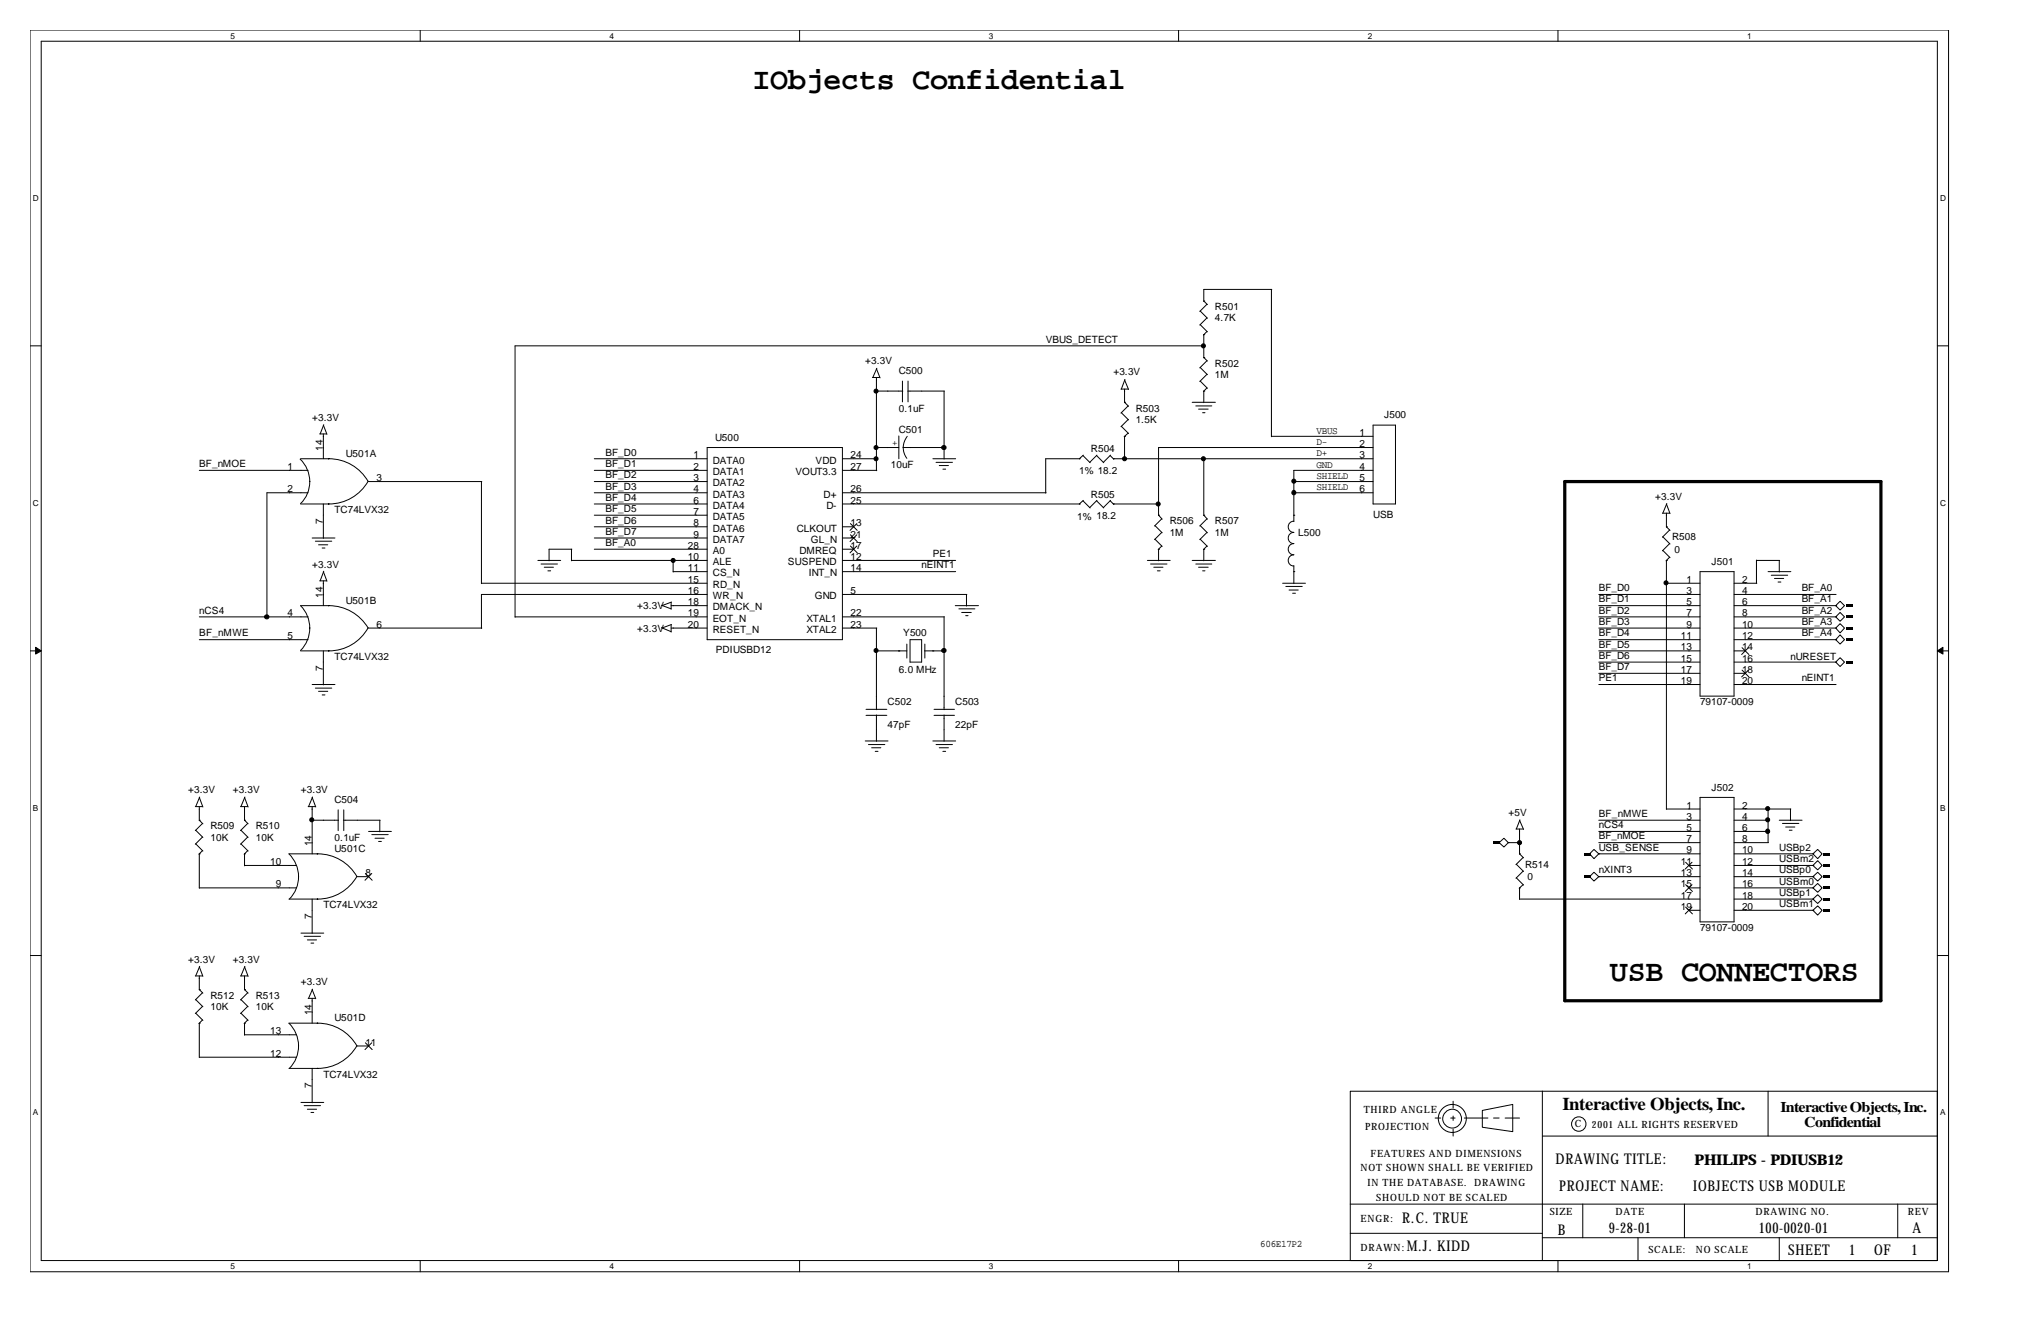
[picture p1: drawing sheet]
<svg xmlns="http://www.w3.org/2000/svg" width="432mm" height="279mm" viewBox="0 0 432 279" stroke-linecap="round" stroke-linejoin="round" font-family="sans-serif">
<g fill="none" stroke="#000" stroke-width=".21">
<path d="M6.3 6.4h405.9v262.6h-405.9zM8.7 8.7h401.2v257.9h-401.2zM88.9 6.4v2.3M169.2 6.4v2.3M249.3 6.4v2.3M329.6 6.4v2.3M6.3 73.2h2.4M184.6 79.8h1.5M185.4 79.8v19.8M185.4 78l.8 1.9M185.5 77.9l-.8 1.9M253.9 65.8l1.5 1.5"/>
<path d="M253.9 68.7l1.5 1.5M253.9 77.7l1.5 1.5M254.7 63.7h.1M254.7 70.8h.1M254.7 75.6h.1M254.7 63.7l.7 .7M254.7 75.6l.7 .8M254.7 70.8v4.9M254.8 73.2h-145.8v57.4M255.4 64.3l-1.6 1.6M255.4 67.2l-1.6 1.5M255.4 70.1l-.8 .8"/>
<path d="M255.4 76.3l-1.6 1.5M255.4 79.2l-1.6 1.5M269 61.2v31.2M269.1 61.2h-14.4v2.6M409.9 73.2h2.3M42.2 99.5h23M63.5 97.1a6.6 6.6 0 0 1 2 4.8v-.1a6.4 6.4 0 0 1-1.9 4.7M63.6 97h6h-.1a9.5 9.5 0 0 1 8.4 4.9M67.6 91.8h1.5M68.4 91.8v5.2M68.4 89.9l.8 2M68.5 89.8l-.8 2"/>
<path d="M125.7 97h23.9M125.7 99.5h23.9M149.6 94.7h28.6v40.6h-28.6zM178.2 97h7.3M178.2 99.5h7.3M185.4 94.7h4.8M185.4 82.7h5.6M190.2 92.2v4.8M190.9 80.6v4.4M191.1 94.7l.1 .9 .7 1.3M191.1 94.7h8.7M191.9 92.3l-.7 1.4-.1 1"/>
<path d="M192 82.7h7.8M192.1 80.6v4.4M197.4 97h4.8M198 97.8h3.5M198.7 98.5h2M199.5 99.2h.6M199.7 82.7v14.4M228.3 97h.1M228.4 97h-7.2v7.3M229.1 96.4l1.5 1.5M229.2 96.3l-.9 .7M232 96.4l1.5 1.5"/>
<path d="M232.1 96.3l-1.6 1.5M234.9 96.4l.7 .7M234.9 96.3l-1.5 1.5M235.5 97h.1M235.5 97h55M237.2 82.3h1.5M237.2 87.3l1.6 1.5M237.2 90.2l1.6 1.5M237.9 85.1h.1M237.9 92.3h.1M237.9 82.3v2.9M237.9 92.3v4.8"/>
<path d="M237.9 80.3l.9 2.1M237.9 85.1l.9 .8M238 80.3l-.8 2M238.7 85.9l-1.5 1.5M238.7 88.7l-1.5 1.6M238.7 91.6l-.9 .8M252.2 85.1h4.9M253 85.9h3.4M253.6 86.5h2M253.9 80.6l1.5 1.5M254.4 87.3h.5M254.7 82.7h.1"/>
<path d="M254.7 82.7v2.5M254.7 97v12.1M255.4 82l-.8 .8M269 92.3h21.5M290.5 99.5h-16.8v10.8M290.5 94.7h-45.4v14.4M290.5 89.9h4.7v16.7h-4.7zM65.2 104.2h-8.7v26.4M66 113.8h4.9M66.7 114.5h3.5M67.4 115.2h1.9M68.2 115.9h.5"/>
<path d="M68.4 106.6v7.3M77.9 101.8a9.5 9.5 0 0 1-8.4 4.8h.1h-6M78 101.9h23.9M101.9 101.9v21.5M113.8 118.5h4.8M114.5 119.3h3.4M115.1 120h2M120.9 118.5h28.7M120.9 116.2v2.4M121 116.2h-4.8v2.4M125.7 113.8h23.9M125.7 101.9h23.9"/>
<path d="M125.7 104.2h23.9M125.7 106.6h23.9M125.7 109h23.9M125.7 111.4h23.9M125.7 116.2h23.9M142.4 118.5v2.5M178.2 118.5h24M178.2 113.8h2.4M178.2 104.2h43.1M178.2 106.6h50.2M178.2 111.4h2.4M178.2 116.2h2.4"/>
<path d="M179.9 110.7l1.5 1.5M179.9 115.5l1.5 1.4M179.9 113.1l1.5 1.5M181.3 110.7l-1.5 1.5M181.3 115.5l-1.5 1.4M181.3 113.1l-1.5 1.5M228.3 106.6h.1M229.1 105.9l1.5 1.5M229.2 105.8l-.9 .8M232 105.9l1.5 1.5M232.1 105.8l-1.6 1.6M234.9 105.9l.7 .8"/>
<path d="M234.9 105.8l-1.5 1.6M235.5 106.6h.1M235.5 106.6h9.7M242.7 118.5h4.9M243.4 119.3h3.5M244.1 120h1.9M244.3 111.2l1.6 1.5M244.3 114l1.6 1.6M245.1 109h.1M245.1 116.2h.1M245.1 109l.8 .8M245.1 116.2v2.4"/>
<path d="M245.8 109.7l-1.5 1.6M245.8 112.6l-1.5 1.5M245.8 115.5l-.8 .7M252.2 118.5h4.9M253 119.3h3.4M253.6 120h2M253.9 111.2l1.5 1.5M253.9 114l1.5 1.6M254.7 109h.1M254.7 116.2h.1M254.7 109l.7 .8M254.7 116.2v2.4"/>
<path d="M255.4 109.7l-1.6 1.6M255.4 112.6l-1.6 1.5M255.4 115.5l-.8 .7M273.7 110.2a1.19 1.19 0 0 0-1.2 1.2 1.19 1.19 0 0 0 1.2 1.2 1.19 1.19 0 0 0-1.2 1.2 1.19 1.19 0 0 0 1.2 1.2 1.19 1.19 0 0 0-1.2 1.2 1.19 1.19 0 0 0 1.2 1.1 1.19 1.19 0 0 0-1.2 1.2 1.19 1.19 0 0 0 1.2 1.2M273.7 109h.1M273.7 119.6v3.8M273.7 101.9h16.8M273.7 104.2h16.8M351.7 108.5h1.5M351.8 113.5l1.5 1.6M351.8 116.4l1.5 1.5M352.6 111.4h.1"/>
<path d="M352.6 118.5h.1M352.6 108.5v3M352.6 118.5v52.7M352.6 106.6l.7 2M352.6 111.4l.7 .8M352.6 106.5l-.8 2M353.2 112.1l-1.5 1.5M353.2 115l-1.5 1.5M353.2 117.9l-.7 .7M371.6 118.5h4.9M371.6 118.4v5M376.4 118.5v2.5"/>
<path d="M6.3 137.7h2.4M42.2 135.3h23M42.2 130.5h23M67.6 122.9h1.5M68.4 122.9v5.2M68.4 137.7v7.2M68.4 120.9l.8 2M68.5 120.8l-.8 2.1M77.9 132.8a9.7 9.7 0 0 0-8.4-4.7h.1h-6a6.7 6.7 0 0 1 1.9 4.7 6.7 6.7 0 0 1-1.9 4.8M77.9 132.8a9.4 9.4 0 0 1-8.4 4.9h.1h-6M78 132.8h23.9M101.9 123.4h47.7"/>
<path d="M109 130.5h40.6M115.9 120.7h.6M140 128l2 .8M140 132.8l2 .8M142 127.4v1.5M142 132.2v1.5M142 128.1h7.6M142 132.8h7.6M142.1 127.3l-2.1 .8M142.1 132.1l-2.1 .7M142.4 120.9h7.2M149.6 125.7h-47.7v7.2"/>
<path d="M178.2 132.8h7.3M178.2 120.9h24M178.2 130.5h21.6M178.2 125.7h26.4M185.4 137.7h6.5M185.4 132.8v17.3M190.2 137.7h.1M191.9 136.2v3M192.5 135.3h2.5v4.7h-2.5zM195.6 137.7h4.2M195.7 136.2v3M197.4 137.7h.1"/>
<path d="M199.7 130.5v19.6M202.1 128.1h4.9M202.9 128.8h3.3M203.5 129.5h2M204.3 130.2h.5M204.5 125.7v2.5M244.9 120.7h.5M254.4 120.7h.5M271.4 123.4h4.8M272 124h3.5M272.7 124.8h2M273.5 125.5h.6"/>
<path d="M273.7 120.9h.1M338.2 137.7h21.5M338.2 128.1h21.5M338.2 132.8h21.5M338.2 135.3h21.5M338.2 130.5h21.5M338.2 125.7h21.5M352.5 123.4h7.2M359.7 120.9h7.2v26.3h-7.2zM366.9 137.7h2.3M366.9 128.1h21.6M366.9 132.8h21.6"/>
<path d="M366.9 123.4h4.8M366.9 135.3h21.6M366.9 130.5h21.6M366.9 125.7h21.6M368.6 137l1.4 1.4M369.9 137l-1.4 1.4M374.1 120.9h4.8M374.7 121.7h3.5M375.4 122.3h2M376.2 123.1h.6M388.4 130.5l.9-1 .9 1-.9 .9zM388.4 128.1l.9-.9 .9 .9-.9 .9z"/>
<path d="M388.4 132.8l.9-.9 .9 .9-.9 1.1zM388.4 130.5h.1M388.4 128.1h.1M388.4 135.3h.1M388.4 132.8h.1M389.3 134.3l.9 1-.9 .9-.9-.9zM409.9 137.7h2.3M66 144.8h4.9M66.7 145.5h3.5M67.4 146.2h1.9M68.2 147h.5M183 156.7h4.9"/>
<path d="M183.2 151.3h4.4M183.2 150h4.4M183.7 157.5h3.5M184.4 158.2h2M185.2 158.9h.6M185.4 151.2v5.6M197.4 156.7h4.8M197.6 151.3h4.3M197.6 150h4.3M198 157.5h3.5M198.7 158.2h2M199.5 158.9h.6"/>
<path d="M199.7 151.2v5.6M338.2 144.8h21.5M338.2 140h21.5M338.2 142.4h21.5M366.9 144.8h21.6M366.9 140h21.6M366.9 142.4h2.3M368.6 141.7l1.4 1.5M369.9 141.7l-1.4 1.5M388.4 140l.9-.9 .9 .9-.9 1zM388.4 140h.1M41.3 170.6h1.5"/>
<path d="M41.4 175.6l1.5 1.5M41.4 178.5l1.5 1.5M42.2 173.5h.1M42.2 170.6v3M42.2 168.7l.7 2M42.2 173.5l.7 .7M42.2 168.6l-.8 2M42.8 174.2l-1.5 1.5M42.8 177l-1.5 1.6M42.8 179.9l-.7 .8M50.9 170.6h1.5M51 175.6l1.5 1.5"/>
<path d="M51 178.5l1.5 1.5M51.7 173.5h.1M51.7 170.6v3M51.7 168.7l.8 2M51.7 173.5l.8 .7M51.8 168.6l-.8 2M52.4 174.2l-1.5 1.5M52.4 177l-1.5 1.6M52.4 179.9l-.8 .8M65.2 170.6h1.5M66 173.5h5.6M66 170.6v10"/>
<path d="M66 168.7l.8 2M66.1 168.6l-.8 2M71.5 171.3v4.4M72.6 173.5h7.8M72.7 171.3v4.4M78 175.9h4.8M78.7 176.5h3.4M79.3 177.3h2M80.1 178h.6M80.3 173.5v2.4M317.2 178.2l1-.9 .9 .9-.9 1zM319.1 178.2h.1"/>
<path d="M319.1 178.2h2.5M320.7 175.3h1.5M321.5 175.3v5.4M321.5 173.5l.8 1.9M321.6 173.4l-.8 1.9M337.2 179.7l1 .9-1 1-.9-1zM338.2 175.9h21.5M338.2 173.5h21.5M338.2 178.2h21.5M352.6 171.1h7.1M359.7 168.7h7.2v26.3h-7.2zM366.9 175.9h7.2"/>
<path d="M366.9 173.5h7.2M366.9 171.1h12M366.9 178.2h7.2M374.1 171v7.2M376.4 173.5h4.9M377.1 174.2h3.5M377.8 174.9h1.9M378.5 175.6h.6M378.8 171.1v2.5M42.2 180.6h.1M42.2 180.6v7.3M42.2 187.8h20.5"/>
<path d="M51.7 180.6h.1M51.7 180.6v2.5M51.7 183h11M63.7 197.4h4.8M64.3 198h3.5M65 198.8h2M65.8 199.5h.6M66 190.2v7.2M75.5 185.4a9.5 9.5 0 0 0-8.4-4.8h.1h-6.1a6.8 6.8 0 0 1 2.1 4.8 6.7 6.7 0 0 1-2 4.8M75.5 185.3a9.5 9.5 0 0 1-8.4 4.9h.1h-6.1M75.6 185.4h2.4M77.3 184.7l1.4 1.5"/>
<path d="M78.7 184.7l-1.5 1.5M320.8 182.8l1.5 1.5M320.8 185.7l1.5 1.5M321.5 180.6h.1M321.5 187.8h.1M321.5 187.8v2.4M321.5 190.2h38.2M321.5 180.6l.8 .8M322.2 181.4l-1.5 1.5M322.2 184.2l-1.5 1.6M322.2 187.1l-.8 .8M337.2 184.5l1 .9-1 1-.9-1z"/>
<path d="M338.2 180.6h.1M338.2 185.4h.1M338.2 180.6h21.5M338.2 185.4h21.5M356.6 182.4l1.5 1.4M356.6 187.1l1.5 1.5M356.6 191.9l1.5 1.4M357.3 183h2.4M357.3 187.8h2.4M357.3 192.5h2.4M358 182.4l-1.5 1.4M358 187.1l-1.5 1.5"/>
<path d="M358 191.9l-1.5 1.4M366.9 180.6h16.7M366.9 183h16.7M366.9 185.4h16.7M366.9 187.8h16.7M366.9 190.2h16.7M366.9 192.5h16.7M383.5 192.5l1.1-.9 .9 .9-.9 1zM383.5 190.2l1.1-1 .9 1-.9 .9zM383.5 187.8l1.1-.9 .9 .9-.9 .9zM383.5 185.4l1.1-.9 .9 .9-.9 1zM383.5 183l1.1-1 .9 1-.9 1z"/>
<path d="M383.5 180.6l1.1-.9 .9 .9-.9 1zM383.5 192.5h.1M383.5 190.2h.1M383.5 187.8h.1M383.5 185.4h.1M383.5 183h.1M383.5 180.6h.1M6.3 202.1h2.4M41.3 206.4h1.5M41.4 211.4l1.5 1.5M41.4 214.3l1.5 1.5M42.2 209.3h.1"/>
<path d="M42.2 216.4h.1M42.2 206.4v3M42.2 216.4v7.3M42.2 204.5l.7 2M42.2 209.3l.7 .8M42.2 204.4l-.8 2M42.8 210l-1.5 1.5M42.8 212.9l-1.5 1.5M42.8 215.7l-.7 .8M50.9 206.4h1.5M51 211.4l1.5 1.5M51 214.3l1.5 1.5"/>
<path d="M51.7 209.3h.1M51.7 216.4h.1M51.7 206.4v3M51.7 216.4v2.5M51.7 204.5l.8 2M51.7 218.9h11M51.7 209.3l.8 .8M51.8 204.4l-.8 2M52.4 210l-1.5 1.5M52.4 212.9l-1.5 1.5M52.4 215.7l-.8 .8M65.2 211.2h1.5"/>
<path d="M66 211.2v5.2M66 209.3l.8 1.9M66.1 209.2l-.8 2M409.9 202.1h2.3M42.2 223.6h20.5M63.7 233.2h4.8M64.3 233.8h3.5M65 234.6h2M65.8 235.3h.6M66 226v7.3M75.5 221.2a9.5 9.5 0 0 0-8.4-4.8h.1h-6.1a6.8 6.8 0 0 1 2.1 4.8 6.7 6.7 0 0 1-2 4.8M75.5 221.1a9.5 9.5 0 0 1-8.4 4.9h.1h-6.1"/>
<path d="M75.6 221.2h2.4M77.3 220.6l1.4 1.4M78.7 220.6l-1.5 1.4M285.7 230.8h40.6v35.8h-40.6zM303.6 236.5h1.2M306.9 236.5h.9M307.4 232.9v1.5M307.4 236.1v.9M307.4 238.8v1.5M309.8 236.5h5M313.6 234.9l6.4-1.3v5.8l-6.4-1zM316 236.5h1.2"/>
<path d="M318.4 236.5h3.1M326.3 230.8h83.6M374.1 230.8v9.5M285.7 254.7h124.2M326.3 240.3h83.6M334.9 254.7v7.1M356.4 254.7v7.1M401.5 254.7v7.1M88.9 266.6v2.4M169.2 266.6v2.4M249.3 266.6v2.4M285.7 260.9h40.6"/>
<path d="M326.3 261.8h83.6M329.6 266.6v2.4M346.5 261.8v4.8M376.4 261.8v4.8"/>
<circle cx="307.2" cy="236.6" r="1.97"/>
<circle cx="307.3" cy="236.6" r="2.96"/>
<circle cx="334" cy="237.7" r="1.53"/>
</g>
<g fill="#000" stroke="#000" stroke-width=".21">
<path d="M7.5 136.9l1.2 .8-1.2 .6z" fill-rule="evenodd"/>
<path d="M409.9 137.7l1.2-.8v1.4z" fill-rule="evenodd"/>
<circle cx="254.6" cy="73.2" r=".43"/>
<circle cx="185.3" cy="94.7" r=".43"/>
<circle cx="185.3" cy="82.7" r=".43"/>
<circle cx="185.3" cy="97" r=".43"/>
<circle cx="199.7" cy="94.7" r=".45"/>
<circle cx="237.9" cy="97" r=".43"/>
<circle cx="254.6" cy="97" r=".43"/>
<circle cx="142.4" cy="118.5" r=".43"/>
<circle cx="245" cy="106.6" r=".43"/>
<circle cx="273.7" cy="104.2" r=".45"/>
<circle cx="273.7" cy="101.8" r=".43"/>
<circle cx="56.4" cy="130.5" r=".45"/>
<circle cx="185.3" cy="137.6" r=".43"/>
<circle cx="199.7" cy="137.6" r=".45"/>
<circle cx="352.5" cy="123.3" r=".43"/>
<circle cx="65.9" cy="173.4" r=".43"/>
<circle cx="321.5" cy="178.2" r=".43"/>
<circle cx="373.9" cy="175.8" r=".45"/>
<circle cx="374" cy="171" r=".43"/>
<circle cx="374" cy="173.4" r=".43"/>
</g>
<path d="M331 101.9h66.9v109.8h-66.9z" fill="none" stroke="#000" stroke-width=".68"/>
<g fill="#000">
<path d="M390.5 130.2h1.4v.5h-1.4zM390.5 127.8h1.4v.6h-1.4zM390.5 135h1.4v.5h-1.4zM390.5 132.7h1.4v.4h-1.4zM390.5 139.8h1.4v.5h-1.4zM316 178h1.4v.5h-1.4zM335.1 180.4h1.4v.4h-1.4zM335.1 185.2h1.4v.5h-1.4zM385.7 192.4h1.5v.4h-1.5zM385.7 189.9h1.5v.5h-1.5zM385.7 187.5h1.5v.5h-1.5zM385.7 185.2h1.5v.5h-1.5z"/>
<path d="M385.7 182.8h1.5v.4h-1.5zM385.7 180.4h1.5v.4h-1.5z"/>
</g>
<g font-size="6.4">
<text x="159.2" y="18.8">IObjects Confidential</text>
<text x="340.6" y="207.4">USB CONNECTORS</text>
</g>
<text font-size="3.8" x="330.5" y="234.8">Interactive Objects, Inc.</text>
<g font-size="3.1">
<text x="376.7" y="235.3">Interactive Objects, Inc.</text>
<text x="381.7" y="238.4">Confidential</text>
<text x="329.1" y="246.3">DRAWING TITLE:</text>
<text x="329.9" y="251.8">PROJECT NAME:</text>
<text x="358.2" y="251.8">IOBJECTS USB MODULE</text>
<text x="358.5" y="246.4">PHILIPS - PDIUSB12</text>
<text x="296.7" y="258.7">R.C. TRUE</text>
<text x="329.6" y="261.1">B</text>
<text x="340.4" y="260.9">9-28-01</text>
<text x="372.1" y="260.9">100-0020-01</text>
<text x="404.6" y="260.9">A</text>
<text x="297.6" y="264.7">M.J. KIDD</text>
<text x="378.3" y="265.4">SHEET</text>
<text x="391.2" y="265.4">1</text>
<text x="396.5" y="265.4">OF</text>
<text x="404.4" y="265.4">1</text>
</g>
<g font-size="2.1">
<text x="257" y="65.6">R501</text>
<text x="257" y="68">4.7K</text>
<text x="183" y="77">+3.3V</text>
<text x="221.2" y="72.5">VBUS_DETECT</text>
<text x="257" y="77.6">R502</text>
<text x="190.2" y="79.2">C500</text>
<text x="235.5" y="79.4">+3.3V</text>
<text x="257" y="79.9">1M</text>
<text x="66" y="89">+3.3V</text>
<text x="190.2" y="87">0.1uF</text>
<text x="240.3" y="87">R503</text>
<text x="240.3" y="89.5">1.5K</text>
<text x="292.9" y="88.5">J500</text>
<text x="68.3" y="95.3" transform="rotate(-90 68.3 95.3)">14</text>
<text x="151.3" y="93.3">U500</text>
<text x="189.9" y="94.2" transform="rotate(-90 189.9 94.2)">+</text>
<text x="190.2" y="91.6">C501</text>
<text x="230.8" y="95.7">R504</text>
<text x="278.6" y="94.1">D-</text>
<text x="278.6" y="91.8">VBUS</text>
<text x="287.6" y="92.2">1</text>
<text x="287.6" y="94.6">2</text>
<text x="42.2" y="98.8">BF_nMOE</text>
<text x="60.8" y="99.4">1</text>
<text x="73.2" y="96.6">U501A</text>
<text x="79.7" y="101.8">3</text>
<text x="128.1" y="98.8">BF_D1</text>
<text x="128.1" y="96.4">BF_D0</text>
<text x="128.1" y="101.2">BF_D2</text>
<text x="146.7" y="96.9">1</text>
<text x="146.7" y="99.4">2</text>
<text x="146.7" y="101.8">3</text>
<text x="150.8" y="98">DATA0</text>
<text x="150.8" y="100.5">DATA1</text>
<text x="168.3" y="100.5">VOUT3.3</text>
<text x="172.6" y="98">VDD</text>
<text x="179.9" y="96.9">24</text>
<text x="179.9" y="99.4">27</text>
<text x="188.5" y="99">10uF</text>
<text x="228.3" y="100.2">1% 18.2</text>
<text x="278.6" y="96.5">D+</text>
<text x="278.6" y="101.3">SHIELD</text>
<text x="278.6" y="98.9">GND</text>
<text x="287.6" y="96.9">3</text>
<text x="287.6" y="99.4">4</text>
<text x="287.6" y="101.8">5</text>
<text x="60.8" y="104.1">2</text>
<text x="128.1" y="105.9">BF_D4</text>
<text x="128.1" y="103.5">BF_D3</text>
<text x="146.7" y="104.1">4</text>
<text x="146.7" y="106.5">6</text>
<text x="150.8" y="102.9">DATA2</text>
<text x="150.8" y="105.2">DATA3</text>
<text x="150.8" y="107.6">DATA4</text>
<text x="174.2" y="105.2">D+</text>
<text x="174.8" y="107.6">D-</text>
<text x="179.9" y="106.5">25</text>
<text x="179.9" y="104.1">26</text>
<text x="230.8" y="105.2">R505</text>
<text x="278.6" y="103.7">SHIELD</text>
<text x="287.6" y="104.1">6</text>
<text x="350.2" y="105.7">+3.3V</text>
<text x="68.3" y="110.7" transform="rotate(-90 68.3 110.7)">7</text>
<text x="70.8" y="108.5">TC74LVX32</text>
<text x="128.1" y="108.3">BF_D5</text>
<text x="128.1" y="110.7">BF_D6</text>
<text x="128.1" y="113.1">BF_D7</text>
<text x="146.7" y="108.9">7</text>
<text x="146.7" y="111.3">8</text>
<text x="146.7" y="113.7">9</text>
<text x="150.8" y="110">DATA5</text>
<text x="150.8" y="112.4">DATA6</text>
<text x="168.6" y="112.4">CLKOUT</text>
<text x="179.9" y="111.3">13</text>
<text x="179.9" y="113.7">21</text>
<text x="227.9" y="110">1% 18.2</text>
<text x="247.5" y="110.9">R506</text>
<text x="247.5" y="113.4">1M</text>
<text x="257" y="110.9">R507</text>
<text x="257" y="113.4">1M</text>
<text x="274.7" y="113.4">L500</text>
<text x="290.5" y="109.5">USB</text>
<text x="128.1" y="115.5">BF_A0</text>
<text x="145.5" y="118.4">10</text>
<text x="145.5" y="116.1">28</text>
<text x="150.8" y="117.2">A0</text>
<text x="150.8" y="114.8">DATA7</text>
<text x="150.8" y="119.5">ALE</text>
<text x="166.7" y="119.5">SUSPEND</text>
<text x="169.2" y="117.2">DMREQ</text>
<text x="171.5" y="114.8">GL_N</text>
<text x="179.9" y="118.4">12</text>
<text x="179.9" y="116.1">17</text>
<text x="197.4" y="117.9">PE1</text>
<text x="353.7" y="114.3">R508</text>
<text x="354.2" y="116.9">0</text>
<text x="362.1" y="119.5">J501</text>
<text x="66" y="120.1">+3.3V</text>
<text x="145.5" y="120.8">11</text>
<text x="145.5" y="123.3">15</text>
<text x="145.5" y="125.6">16</text>
<text x="150.8" y="124.4">RD_N</text>
<text x="150.8" y="121.9">CS_N</text>
<text x="171.1" y="121.9">INT_N</text>
<text x="179.9" y="125.6">5</text>
<text x="179.9" y="120.8">14</text>
<text x="195" y="120.2">nEINT1</text>
<text x="338.2" y="125.1">BF_D0</text>
<text x="356.8" y="123.3">1</text>
<text x="356.8" y="125.6">3</text>
<text x="368.6" y="123.3">2</text>
<text x="368.6" y="125.6">4</text>
<text x="381.2" y="125.1">BF_A0</text>
<text x="42.2" y="129.8">nCS4</text>
<text x="60.8" y="130.4">4</text>
<text x="68.3" y="126.4" transform="rotate(-90 68.3 126.4)">14</text>
<text x="73.2" y="127.7">U501B</text>
<text x="134.8" y="128.9">+3.3V</text>
<text x="145.5" y="128">18</text>
<text x="145.5" y="130.4">19</text>
<text x="150.8" y="126.7">WR_N</text>
<text x="150.8" y="129.1">DMACK_N</text>
<text x="150.8" y="131.5">EOT_N</text>
<text x="170.6" y="131.5">XTAL1</text>
<text x="172.4" y="126.7">GND</text>
<text x="179.9" y="130.4">22</text>
<text x="338.2" y="129.8">BF_D2</text>
<text x="338.2" y="127.4">BF_D1</text>
<text x="356.8" y="128">5</text>
<text x="356.8" y="130.4">7</text>
<text x="368.6" y="128">6</text>
<text x="368.6" y="130.4">8</text>
<text x="381.2" y="127.4">BF_A1</text>
<text x="381.2" y="129.8">BF_A2</text>
<text x="42.2" y="134.6">BF_nMWE</text>
<text x="60.8" y="135.2">5</text>
<text x="79.7" y="132.8">6</text>
<text x="134.8" y="133.6">+3.3V</text>
<text x="145.5" y="132.8">20</text>
<text x="150.8" y="133.9">RESET_N</text>
<text x="170.6" y="133.9">XTAL2</text>
<text x="179.9" y="132.8">23</text>
<text x="191.1" y="134.6">Y500</text>
<text x="338.2" y="137">BF_D5</text>
<text x="338.2" y="134.6">BF_D4</text>
<text x="338.2" y="132.2">BF_D3</text>
<text x="355.6" y="135.2">11</text>
<text x="355.6" y="137.6">13</text>
<text x="356.8" y="132.8">9</text>
<text x="368.6" y="132.8">10</text>
<text x="368.6" y="135.2">12</text>
<text x="368.6" y="137.6">14</text>
<text x="381.2" y="132.2">BF_A3</text>
<text x="381.2" y="134.6">BF_A4</text>
<text x="68.3" y="141.8" transform="rotate(-90 68.3 141.8)">7</text>
<text x="70.8" y="139.6">TC74LVX32</text>
<text x="151.5" y="138.2">PDIUSBD12</text>
<text x="190.2" y="142.2">6.0 MHz</text>
<text x="338.2" y="141.7">BF_D7</text>
<text x="338.2" y="139.4">BF_D6</text>
<text x="355.6" y="140">15</text>
<text x="355.6" y="142.3">17</text>
<text x="368.6" y="140">16</text>
<text x="368.6" y="142.3">18</text>
<text x="378.8" y="139.6">nURESET</text>
<text x="187.8" y="149.2">C502</text>
<text x="202.1" y="149.2">C503</text>
<text x="338.2" y="144.1">PE1</text>
<text x="355.6" y="144.7">19</text>
<text x="359.7" y="149.2">79107-0009</text>
<text x="368.6" y="144.7">20</text>
<text x="381.2" y="144.1">nEINT1</text>
<text x="187.8" y="153.9">47pF</text>
<text x="202.1" y="153.9">22pF</text>
<text x="39.8" y="167.8">+3.3V</text>
<text x="49.3" y="167.8">+3.3V</text>
<text x="63.7" y="167.8">+3.3V</text>
<text x="362.1" y="167.3">J502</text>
<text x="70.8" y="169.9">C504</text>
<text x="319.1" y="172.6">+5V</text>
<text x="338.2" y="172.8">BF_nMWE</text>
<text x="356.8" y="171">1</text>
<text x="356.8" y="173.4">3</text>
<text x="368.6" y="171">2</text>
<text x="368.6" y="173.4">4</text>
<text x="44.5" y="175.4">R509</text>
<text x="44.5" y="177.8">10K</text>
<text x="54.1" y="175.4">R510</text>
<text x="54.1" y="177.8">10K</text>
<text x="66" y="178.9" transform="rotate(-90 66 178.9)">14</text>
<text x="70.8" y="177.8">0.1uF</text>
<text x="338.2" y="179.9">USB_SENSE</text>
<text x="338.2" y="177.5">BF_nMOE</text>
<text x="338.2" y="175.2">nCS4</text>
<text x="356.8" y="175.8">5</text>
<text x="356.8" y="178.1">7</text>
<text x="368.6" y="175.8">6</text>
<text x="368.6" y="178.1">8</text>
<text x="376.4" y="179.9">USBp2</text>
<text x="57.1" y="183">10</text>
<text x="70.8" y="180.2">U501C</text>
<text x="77.3" y="185.3">8</text>
<text x="322.7" y="183.6">R514</text>
<text x="338.2" y="184.7">nXINT3</text>
<text x="355.6" y="183">11</text>
<text x="355.6" y="185.3">13</text>
<text x="356.8" y="180.5">9</text>
<text x="368.6" y="180.5">10</text>
<text x="368.6" y="183">12</text>
<text x="368.6" y="185.3">14</text>
<text x="376.4" y="184.7">USBp0</text>
<text x="376.4" y="182.4">USBm2</text>
<text x="58.3" y="187.7">9</text>
<text x="323.2" y="186.2">0</text>
<text x="355.6" y="187.7">15</text>
<text x="355.6" y="190.1">17</text>
<text x="368.6" y="187.7">16</text>
<text x="368.6" y="190.1">18</text>
<text x="376.4" y="191.9">USBm1</text>
<text x="376.4" y="189.5">USBp1</text>
<text x="376.4" y="187.1">USBm0</text>
<text x="66" y="194.3" transform="rotate(-90 66 194.3)">7</text>
<text x="68.4" y="192.1">TC74LVX32</text>
<text x="355.6" y="192.4">19</text>
<text x="359.7" y="196.9">79107-0009</text>
<text x="368.6" y="192.4">20</text>
<text x="39.8" y="203.6">+3.3V</text>
<text x="49.3" y="203.6">+3.3V</text>
<text x="63.7" y="208.4">+3.3V</text>
<text x="44.5" y="211.2">R512</text>
<text x="44.5" y="213.6">10K</text>
<text x="54.1" y="211.2">R513</text>
<text x="54.1" y="213.6">10K</text>
<text x="66" y="214.7" transform="rotate(-90 66 214.7)">14</text>
<text x="70.8" y="216">U501D</text>
<text x="57.1" y="218.8">13</text>
<text x="77.3" y="221.1">11</text>
<text x="57.1" y="223.5">12</text>
<text x="68.4" y="227.9">TC74LVX32</text>
<text x="66" y="230.1" transform="rotate(-90 66 230.1)">7</text>
<text x="288.5" y="235.4">THIRD ANGLE</text>
<text x="288.8" y="238.9">PROJECTION</text>
<text x="333.2" y="238.4">C</text>
<text x="336.8" y="238.7">2001 ALL RIGHTS RESERVED</text>
<text x="290" y="244.7">FEATURES AND DIMENSIONS</text>
<text x="287.9" y="247.7">NOT SHOWN SHALL BE VERIFIED</text>
<text x="289.3" y="250.9">IN THE DATABASE.</text>
<text x="311.9" y="250.9">DRAWING</text>
<text x="291.2" y="254">SHOULD NOT BE SCALED</text>
<text x="327.9" y="257">SIZE</text>
<text x="341.8" y="257">DATE</text>
<text x="371.4" y="257">DRAWING NO.</text>
<text x="403.6" y="257">REV</text>
<text x="266.6" y="263.7">606E17P2</text>
<text x="287.9" y="258.5">ENGR:</text>
<text x="287.9" y="264.5">DRAWN:</text>
<text x="348.7" y="264.9">SCALE:</text>
<text x="358.8" y="264.9">NO SCALE</text>
</g>
<g font-size="1.7">
<text x="48.8" y="8.2">5</text>
<text x="128.9" y="8.2">4</text>
<text x="209.2" y="8.2">3</text>
<text x="289.4" y="8.2">2</text>
<text x="369.7" y="8.2">1</text>
<text x="6.9" y="42.5">D</text>
<text x="410.5" y="42.5">D</text>
<text x="6.9" y="106.9">C</text>
<text x="410.5" y="106.9">C</text>
<text x="6.9" y="171.4">B</text>
<text x="410.5" y="171.4">B</text>
<text x="6.9" y="235.9">A</text>
<text x="410.5" y="235.9">A</text>
<text x="48.8" y="268.5">5</text>
<text x="128.9" y="268.5">4</text>
<text x="209.2" y="268.5">3</text>
<text x="289.4" y="268.5">2</text>
<text x="369.7" y="268.5">1</text>
</g>
</svg>
